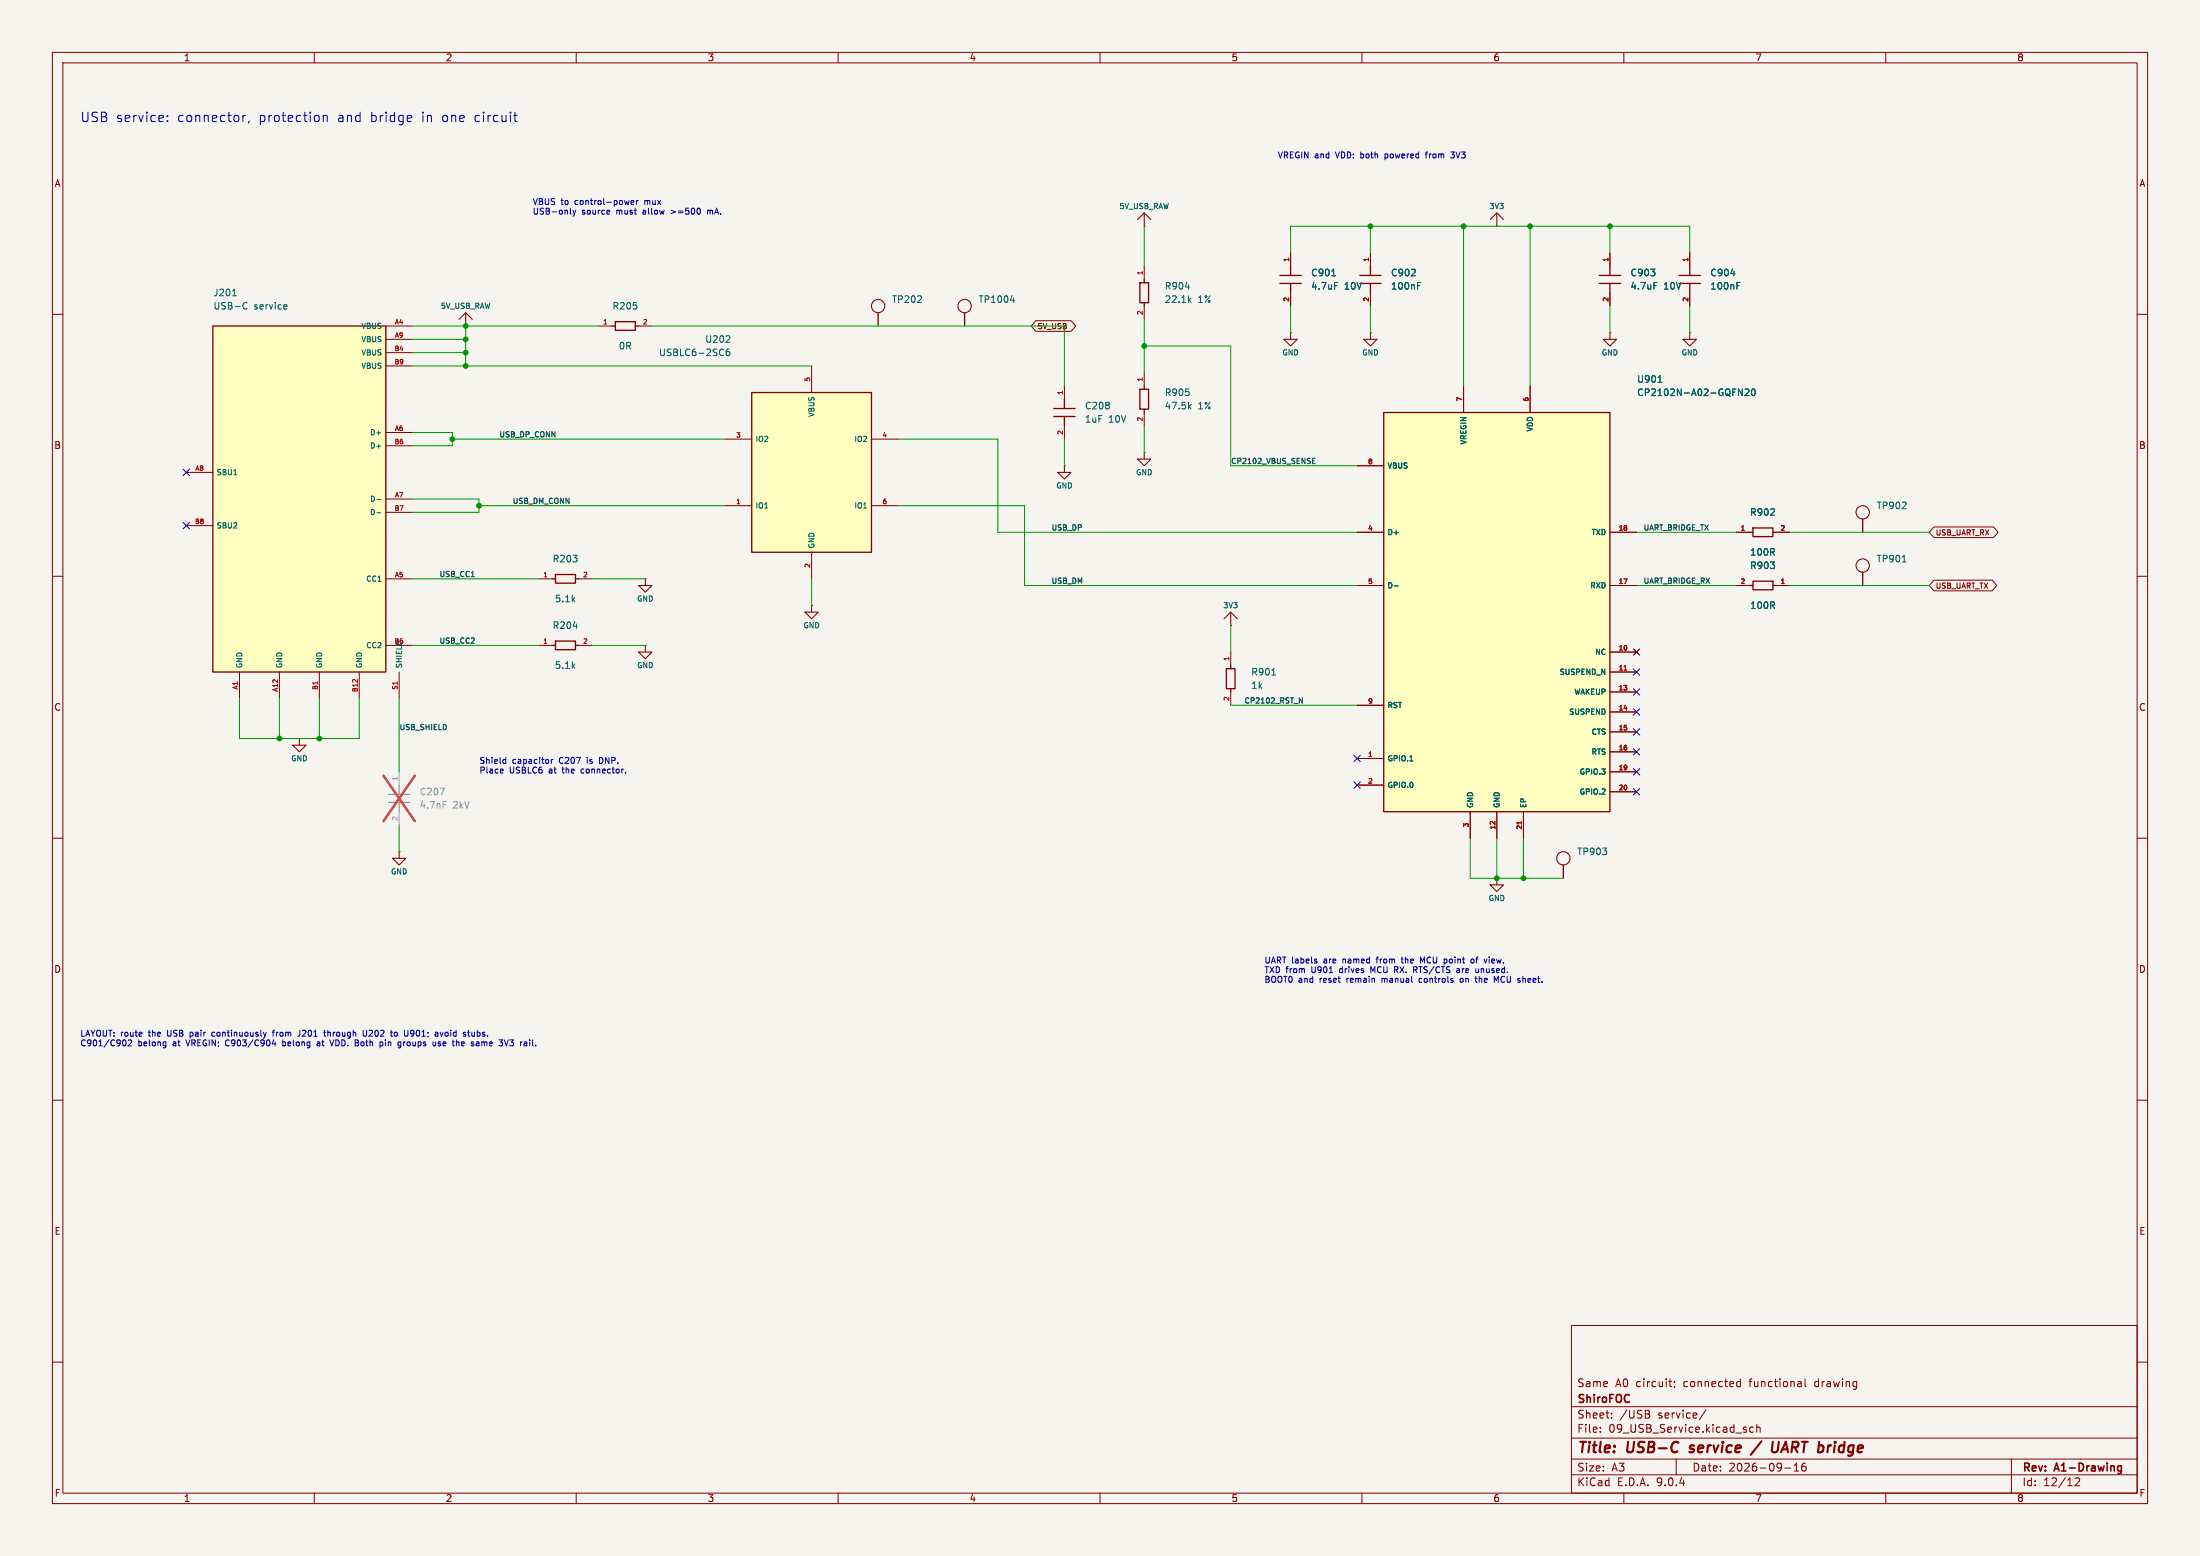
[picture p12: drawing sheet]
<svg xmlns="http://www.w3.org/2000/svg" width="420mm" height="297mm" viewBox="0 0 420 297" stroke-linecap="round" stroke-linejoin="round" font-family="sans-serif">
<path d="M0 0h420v297h-420z" fill="#f5f4ef" stroke="#f5f4ef" stroke-width=".19"/>
<g fill="none" stroke="#840000" stroke-width=".19">
<path d="M10 10h400v277h-400zM12 12h396v273h-396zM60 10v2M110 10v2M160 10v2M210 10v2M260 10v2M310 10v2M360 10v2M10 60h2M408 60h2M10 110h2"/>
<path d="M408 110h2M102.9 123.2h2.5M110.5 123.2h2.5M10 160h2M408 160h2M10 210h2M408 210h2M300 253h108v32h-108zM10 260h2M300 278.5h108M300 274.5h108M300 268.5h108"/>
<path d="M305.5 273.2v.2M305.5 272.5v.1M307.7 270.5v.2M307.7 269.8v.1M314.6 269.9a.4 .4 0 0 1 .4 .4 .4 .4 0 0 1-.3 .4M314.7 269.3l.2 .2-.2 .3M318.6 263.7h.6M318.9 264.6l.3 .1M319.7 263.8v.1M319.7 264.6l-.1 .3M320 278.5v3M325.7 269.1l-1.3 1.9"/>
<path d="M331.7 263.8h.5M331.7 264.6h.5M332.2 263.2v1.5M333.4 273v.3M334.7 272.5l-.4-.1-.3 .3 .2 .6h.5M335.4 272.5l.2-.1 .3 .1 .1 .9M335.4 271.9v1.5M342.5 279.7l.4-.4v1.5M343.7 263.7l.2 .2v.8M343.9 264.6l-.2 .1M343.9 264l-.2 .1M344.2 279.4a1.17 1.17 0 0 0-.1 1.3h.6l.1-.6-.3-.2h-.4l-.2 .2"/>
<path d="M344.6 263.2v1.3l.2 .2M384 278.5v6.5M408 260h2M60 285v2M110 285v2M160 285v2M210 285v2M260 285v2M300 281.5h108M310 285v2M340.7 280.2h1.2M342.5 280.8h.9"/>
<path d="M360 285v2M397 282.4l-.1 .3-.8 .9h.9"/>
</g>
<path d="M404.5 279.8l.5 .1M405 279.8v1.2l-.2 .2-.3 .1M405 280.7l-.5 .1" fill="none" stroke="#840000" stroke-width=".3"/>
<path d="M322.5 277.1l.2 .1M322.7 276v.4M336.3 275.1l-2.1 2.6M339.6 275.2l-.2 1.6a.66 .66 0 0 1-1 .3M340.9 275.2l-.9 2" fill="none" stroke="#840000" stroke-width=".4"/>
<path d="M105.4 123.2h.6M106 122.4h3.9v1.6h-3.9zM109.9 123.2h.6" fill="none" stroke="#840000" stroke-width=".25"/>
<path d="M109.4 119.5h.8" fill="none" stroke="#006464" stroke-width=".19"/>
<path d="M264.2 78.7h43.1v76.2h-43.1z" fill="#ffffc2"/>
<path d="M264.2 78.7h43.1v76.2h-43.1z" fill="none" stroke="#840000" stroke-width=".25"/>
<g fill="none" stroke="#840000" stroke-width=".19">
<path d="M88.9 62.2h.1M279.4 73.7v5M292.1 73.7v5M259.1 88.9h5.1M259.1 101.6h5.1M259.1 111.8h5.1M307.3 101.6h5.1M307.3 111.8h5.1M259.1 134.6h5.1M307.3 124.5h5.1M307.3 128.3h5.1M307.3 132.1h5.1"/>
<path d="M307.3 135.9h5.1M307.3 139.7h5.1M312 124.1l.8 .7M312.8 124.1l-.8 .7M259.1 144.8h5.1M259.1 149.9h5.1M280.7 154.9v5.1M285.7 154.9v5.1M290.8 154.9v5.1M307.3 143.5h5.1M307.3 147.3h5.1M307.3 151.1h5.1"/>
</g>
<path d="M316.5 73h.7M331.9 74.2l.7 1.3v-1.3M333.2 74.4l.4-.2 .3 .4-.8 .9h.8M334.5 74.4l.2-.2a.68 .68 0 0 1 .4 .7 .68 .68 0 0 1-.4 .6l-.3-.5zM266.2 111.8h.7M269.2 145.2h.5" fill="none" stroke="#006464" stroke-width=".19"/>
<path d="M310 127.9h.6M290.5 156.8v.5" fill="none" stroke="#a90000" stroke-width=".19"/>
<path d="M88.9 59.7v2.5M87.6 61l1.3-1.3 1.3 1.3" fill="none" stroke="#840000" stroke-width=".2"/>
<path d="M143.5 74.9h22.9v30.5h-22.9z" fill="#ffffc2"/>
<g fill="none" stroke="#840000" stroke-width=".25">
<path d="M184.1 59.7v2.5M217.6 54h1.7v3.8h-1.7zM218.4 53.3v.7M218.4 57.8v.6M244.3 52.6h4.1M244.3 54.1h4.1M246.4 50.8v1.8M246.4 54.1v1.8M259.6 52.6h4.1M259.6 54.1h4.1M261.6 50.8v1.8M261.6 54.1v1.8"/>
<path d="M305.3 52.6h4.1M305.3 54.1h4.1M307.3 50.8v1.8M307.3 54.1v1.8M320.5 52.6h4.1M320.5 54.1h4.1M322.6 50.8v1.8M322.6 54.1v1.8M116.8 62.2h.7M117.5 61.4h3.8v1.7h-3.8zM121.3 62.2h.6M143.5 74.9h22.9v30.5h-22.9z"/>
<path d="M201.2 78h4M201.2 79.5h4M203.2 76.2v1.8M203.2 79.5v1.8M217.6 74.3h1.7v3.8h-1.7zM218.4 73.7v.6M218.4 78.1v.6M355.6 99.1v2.5M334 101.6h.6M334 111.8h.6M334.6 100.8h3.9v1.6h-3.9zM334.6 110.9h3.9v1.7h-3.9z"/>
<path d="M338.5 101.6h.6M338.5 111.8h.6M355.6 109.2v2.6M234.1 127.6h1.7v3.8h-1.7zM234.9 127v.6M234.9 131.4v.7M298.4 165.1v2.5"/>
</g>
<g fill="none" stroke="#840000" stroke-width=".19">
<path d="M218.4 50.8v2.5M218.4 58.4v2.6M246.4 48.3v2.5M246.4 55.9v2.5M261.6 48.3v2.5M261.6 55.9v2.5M285.7 43.2h.1M307.3 48.3v2.5M307.3 55.9v2.5M322.6 48.3v2.5M322.6 55.9v2.5M114.3 62.2h2.5"/>
<path d="M121.9 62.2h2.6M154.9 69.9v5M203.2 73.7v2.5M218.4 71.1v2.6M218.4 78.7v2.6M246.4 63.5h.1M307.3 63.5h.1M322.6 63.5h.1M138.4 83.8h5.1M138.4 96.5h5.1M166.4 83.8h5M166.4 96.5h5"/>
<path d="M203.2 88.9h.1M203.2 81.3v2.5M218.4 86.4h.1M154.9 105.4v5.1M234.9 119.4h.1M331.5 101.6h2.5M331.5 111.8h2.5M339.1 101.6h2.5M339.1 111.8h2.5M234.9 124.5v2.5M234.9 132.1v2.5"/>
</g>
<g fill="none" stroke="#006464" stroke-width=".19">
<path d="M192.9 57.3h.8M193.5 56.9v.8M226.3 54.8h.8M227 57.2l.4 .5M227.4 56.9l-.5 .5M254.2 52.6h.8M254.8 53.9h.6M270.6 54.5h.4M270.6 53.9h.6M315.7 53.9h.6M330.4 52.2h.8M331.6 54.5h.4"/>
<path d="M331.6 53.9h.6M138.6 65.3h.7M139.2 66.6l-.3 .1a.86 .86 0 0 0 0 1.2l.4-.1v-.5l-.2-.2-.4 .1-.1 .1M139.3 64.2v.4M227 77.6l.4 .4M227.4 77.2l-.5 .5M363.1 107.3h.8M242.8 128.8h.7"/>
</g>
<g fill="none" stroke="#840000" stroke-width=".2">
<path d="M284.5 41.9l1.2-1.3 1.3 1.3M285.7 40.6v2.6M245.1 64.8h2.5l-1.2 1.2zM246.4 63.5v1.3M306.1 64.8h2.5l-1.3 1.2zM307.3 63.5v1.3M321.3 64.8h2.5l-1.2 1.2zM322.6 63.5v1.3M201.9 90.2h2.6l-1.3 1.2zM203.2 88.9v1.3M217.2 87.6h2.5l-1.3 1.3zM218.4 86.4v1.2"/>
<path d="M233.7 118.1l1.2-1.3 1.3 1.3M234.9 116.8v2.6"/>
<circle cx="184.1" cy="58.4" r="1.27"/>
<circle cx="355.6" cy="97.8" r="1.27"/>
<circle cx="355.6" cy="107.9" r="1.27"/>
<circle cx="298.5" cy="163.8" r="1.27"/>
</g>
<path d="M40.6 62.2h33.1v66.1h-33.1z" fill="#ffffc2"/>
<path d="M167.6 59.7v2.5M40.6 62.2h33.1v66.1h-33.1zM105.4 110.5h.6M106 109.7h3.9v1.6h-3.9zM109.9 110.5h.6" fill="none" stroke="#840000" stroke-width=".25"/>
<g fill="none" stroke="#840000" stroke-width=".19">
<path d="M218.4 43.2h.1M246.4 48.3v2.5M246.4 55.9v2.5M261.6 48.3v2.5M261.6 55.9v2.5M307.3 48.3v2.5M307.3 55.9v2.5M322.6 48.3v2.5M322.6 55.9v2.5M73.7 62.2h5M73.7 64.8h5M73.7 67.3h5"/>
<path d="M73.7 69.9h5M197.7 61.2h6.8l.9 1-.9 1h-6.8l-.9-1zM261.6 63.5h.1M279.4 73.7v5M292.1 73.7v5M35.6 90.2h5M73.7 82.6h5M73.7 85.1h5M73.7 95.3h5M73.7 97.8h5M259.1 88.9h5.1M35.6 100.3h5"/>
<path d="M73.7 110.5h5M102.9 110.5h2.5M110.5 110.5h2.5M123.2 110.5h.1M154.9 115.6h.1M259.1 101.6h5.1M259.1 111.8h5.1M307.3 101.6h5.1M307.3 111.8h5.1M331.5 101.6h2.5M331.5 111.8h2.5M339.1 101.6h2.5"/>
<path d="M339.1 111.8h2.5M369.2 100.6h11.4l.9 1-.9 1h-11.4l-.9-1zM369.2 110.7h11.1l.9 1.1-.9 1h-11.1l-.9-1zM45.7 128.3v5.1M53.3 128.3v5.1M61 128.3v5.1M68.6 128.3v5.1M73.7 123.2h5M76.2 128.3v5.1M123.2 123.2h.1M259.1 134.6h5.1M307.3 124.5h5.1"/>
<path d="M307.3 128.3h5.1M307.3 132.1h5.1M307.3 135.9h5.1M307.3 139.7h5.1M312 124.1l.8 .7M312.8 124.1l-.8 .7M57.1 141h.1M259.1 144.8h5.1M259.1 149.9h5.1M280.7 154.9v5.1M285.7 154.9v5.1M290.8 154.9v5.1"/>
<path d="M307.3 143.5h5.1M307.3 147.3h5.1M307.3 151.1h5.1M76.2 162.6h.1M285.7 167.6h.1"/>
</g>
<g fill="none" stroke="#006464" stroke-width=".19">
<path d="M44.4 56.5h.7M46.6 57.8l.6 .1M47.2 58.9h-.6M54.6 58.2l.2 .3-.6 .1M54.7 58.9l-.1 .1M254.2 52.6h.8M254.8 53.9h.6M270.6 53.9h.6M270.6 54.5h.4M315.7 53.9h.6M330.4 52.2h.8M331.6 53.9h.6"/>
<path d="M331.6 54.5h.4M316.5 73h.7M331.9 74.2l.7 1.3v-1.3M333.2 74.4l.4-.2 .3 .4-.8 .9h.8M334.5 74.4l.2-.2a.68 .68 0 0 1 .4 .7 .68 .68 0 0 1-.4 .6l-.3-.5zM44.6 90.6h.6M71.9 95.3h.8M71.9 97.9h.8M266.2 111.8h.7M269.2 145.2h.5"/>
</g>
<path d="M60.6 130.1v.5M310 127.9h.6M290.5 156.8v.5" fill="none" stroke="#a90000" stroke-width=".19"/>
<g fill="none" stroke="#840000" stroke-width=".2">
<path d="M217.2 41.9l1.2-1.3 1.3 1.3M218.4 40.6v2.6M260.3 64.8h2.6l-1.3 1.2zM261.6 63.5v1.3M121.9 111.8h2.6l-1.3 1.2zM123.2 110.5v1.3M153.7 116.8h2.5l-1.3 1.3zM154.9 115.6v1.2M121.9 124.5h2.6l-1.3 1.2zM123.2 123.2v1.3M55.9 142.2h2.5l-1.3 1.3zM57.1 141v1.2"/>
<path d="M74.9 163.8h2.6l-1.3 1.3zM76.2 162.6v1.2M284.5 168.9h2.5l-1.3 1.3zM285.7 167.6v1.3"/>
<circle cx="167.6" cy="58.4" r="1.27"/>
</g>
<path d="M74.2 151.6h4M74.2 153.2h4M76.2 149.9v1.7M76.2 153.2v1.7" fill="none" stroke="#9c9b98" stroke-width=".25"/>
<path d="M76.2 147.3v2.6M76.2 154.9v2.6" fill="none" stroke="#9c9b98" stroke-width=".19"/>
<path d="M84 150.4h.8l-.5 1.3M84.6 153h.6" fill="none" stroke="#939391" stroke-width=".19"/>
<path d="M73.2 148.1l6 8.6M79.2 148.1l-6 8.6" fill="none" stroke="#e12e31" stroke-width=".46"/>
<path d="M250.6 88h.3M250.6 88.5h.5M250.6 87.5h.5M248 133.2l.6 1v-1" fill="none" stroke="#0f0f0f" stroke-width=".19"/>
<g fill="none" stroke="#009600" stroke-width=".19">
<path d="M218.4 43.2v7.6M246.4 48.3v-5.1h76.2v5.1M246.4 58.4v5.1M261.6 43.2v5.1M261.6 58.4v5.1M279.4 43.2v30.5M292.1 43.2v30.5M307.3 43.2v5.1M307.3 58.4v5.1M322.6 58.4v5.1M78.7 62.2h35.6M78.7 67.3h10.2"/>
<path d="M78.7 64.8h10.2M78.7 69.9h76.2M88.9 62.2v7.7M124.5 62.2h78.7v11.5M218.4 61v10.1M218.4 66h16.5v22.9h24.2M78.7 82.6h7.7v2.5h-7.7M78.7 95.3h12.7v2.5h-12.7M86.4 83.8h52M91.4 96.5h47M171.4 83.8h19.1v17.8h68.6M171.4 96.5h24.2v15.3h63.5"/>
<path d="M203.2 83.8v5.1M218.4 81.3v5.1M78.7 110.5h24.2M113 110.5h10.2M154.9 110.5v5.1M234.9 119.4v5.1M312.4 111.8h19.1M312.4 101.6h19.1M341.6 111.8h26.7M341.6 101.6h26.7M45.7 133.4v7.6h22.9v-7.6M53.3 133.4v7.6"/>
<path d="M61 133.4v7.6M76.2 133.4v13.9M78.7 123.2h24.2M113 123.2h10.2M234.9 134.6h24.2M76.2 157.5v5.1M280.7 160v7.6h17.7M285.7 160v7.6M290.8 160v7.6"/>
</g>
<g fill="none" stroke="#000084" stroke-width=".19">
<path d="M35 99.7l1.2 1.2M35 89.6l1.2 1.2M36.2 99.7l-1.2 1.2M36.2 89.6l-1.2 1.2M311.8 139.1l1.2 1.2M311.8 135.3l1.2 1.2M311.8 131.5l1.2 1.2M311.8 127.7l1.2 1.2M311.8 123.9l1.2 1.2M313 139.1l-1.2 1.2M313 135.3l-1.2 1.2M313 131.5l-1.2 1.2"/>
<path d="M313 127.7l-1.2 1.2M313 123.9l-1.2 1.2M258.5 149.3l1.2 1.2M258.5 144.2l1.2 1.2M259.7 149.3l-1.2 1.2M259.7 144.2l-1.2 1.2M311.8 150.5l1.2 1.2M311.8 146.7l1.2 1.2M311.8 142.9l1.2 1.2M313 150.5l-1.2 1.2M313 146.7l-1.2 1.2M313 142.9l-1.2 1.2"/>
</g>
<g fill="none" stroke="#0000c2" stroke-width=".19">
<path d="M32 23v.2M32 22.1v.2M46.4 22v1.2M46.9 22l-.4 .1-.1 .3M47.6 23.1l-.2 .4M61.7 22.2l.3-.2 .4 .1 .1 1.1M61.7 22v1.2M98.1 22h.6M98.3 23l.1 .1 .3 .1M108.9 39.7v1l.1 .2M120.1 38.3l-.2 .7M120.5 38.7l.5-.2v-.2h-.4l-.1 .1v.6h.5"/>
<path d="M121.5 38.3v.7M121.8 38.3l-.3 .2M133.6 40v.7M264.4 29.4v1.1M264.4 30.1h.1M264.5 29.4h-.1M272.1 29.4h.4M272.5 29l-.3 .2v.9M276.9 29h.7l-.3 .4 .3 .2M276.9 30l.2 .1 .5-.1M109.4 40.1l.2 .8M109.6 40.9l-.2 .4"/>
<path d="M109.9 40.1l-.3 .8M116.4 40.3v.1l-.5 .1M128.1 40.1l.9 .3-.9 .4M135.1 40.1v.8M135.4 40.1l-.3 .1M95.9 146.8l.2 .3-.6 .1M96 147.5l-.1 .1M96.2 145h.3M96.5 144.6v1.1M96.5 145.7h-.3M105.3 145v.7M105.6 145l-.3 .2"/>
<path d="M111 146.9l-.1 .1 .1 .5M114.7 144.6h-.2v1.1h.2M119.4 147.5v.1M24 198.7v.7l-.3 .2M25.1 198.7v.3l-.7 .6h.7M31.6 198.9h.1M31.7 198.9l-.1 1.1M31.7 199.6h-.1M36.3 197v1.2M36.3 197.7l.1 .1M36.4 197l-.1 .1M40.9 197l-.4 .1-.1 .1 .1 .5 .4 .1"/>
<path d="M43 199l.3 .6M50.8 197l-.2 .8M52 197h.4M52.2 198.4l-.2 .8h.7M52.4 196.6l-.3 .2v1M52.5 198.9v.7M54 199.6h.3M54 198.5v1.1M54.3 198.9h-.3M57.2 196.6v1l-.4 .2M60.6 198.9h.4l.1 .7M61.1 199.1l-.6 .3 .2 .2h.4"/>
<path d="M61.8 197h.4M61.9 196.6v1l.3 .2M62.6 196.6v1.2M62.9 197l-.3 .1M63.7 198.5l-.4 1.1M69.3 196.6v1l.3 .2 .3-.1 .1-.1v-1M70.6 196.6l-.1 .2M71.1 197.1l-.7 .7h.7M73 198.9l.1 .2-.1 .5M73.6 198.9v.7M75.3 197.2l.2-.2 .4 .2-.1 .5-.3 .1-.2-.2M77.1 198.9v.7"/>
<path d="M77.4 198.9l-.3 .2M78.4 197.1l.2 .3 .4-.2M79 197.5l-.2 .2-.3 .1M79 196.8l-.4-.2-.2 .3M83.7 198.9v.3l.4 .1v.2l-.1 .1h-.4M84 198.9h.1M84 197l.3 .8 .3-.8M85 197.1v.6M86.5 198.5v1M87.1 198.5v1.1M88.5 198.9l-.4 .1 .1 .6h.3M88.7 199.1l-.6 .1"/>
<path d="M90.1 197v.7h.5M90.6 197v.8M92 198.9v.7M92.1 198.9l-.1 .1M95.2 198.5h.7l-.3 .4M96.3 198.5l.4 1.1 .3-1.1M97.3 199.5l.5 .1M97.3 198.5h.7l-.4 .4h.2M101.7 198.5v1l.1 .1M251.1 183.4l.3 .1v.2l-.4 .1M251.1 183.1h.3M262.1 185.3l-.4-.8v1.2"/>
<path d="M262.7 183.1h.4M262.9 182.7l-.1 1.1M263.8 186.7v.8M264 186.7l-.2 .1M266.2 185.1h.5M266.5 185.1l.4 .6M267.5 183.1h.4M267.6 182.7v1l.3 .1M270.1 185.1l.4 .6M270.5 185l-.6 .1M271.3 186.7l-.3 .1-.1 .2 .1 .4 .3 .1M271.9 182.7l-.3 .8-.4-.8v1.1"/>
<path d="M276.2 183.2v.5M278.1 185.6h.5M278.6 185.1v.6M278.6 185.2l-.5 .1M279.3 187l-.2-.3-.4 .3 .1 .4 .3 .1 .2-.2M280.9 183.2l.3-.1 .2 .2-.1 .5-.4-.1M281.7 183.1h.5M281.7 186.4v.9M282.2 184.9v.8M282.2 185.6l-.1 .1M282.4 186.4v1.1M282.4 186.8h.1"/>
<path d="M284.3 182.7v.1M284.3 183.1v.7M285.7 187.2l.3-.8v1.1M291 186.7l-.2 .1"/>
</g>
<g fill="#009600" stroke="#009600" stroke-width=".19">
<circle cx="61" cy="141" r=".46"/>
<circle cx="53.3" cy="141" r=".46"/>
<circle cx="88.9" cy="67.3" r=".46"/>
<circle cx="88.9" cy="62.2" r=".46"/>
<circle cx="88.9" cy="64.8" r=".46"/>
<circle cx="91.4" cy="96.5" r=".46"/>
<circle cx="88.9" cy="69.9" r=".46"/>
<circle cx="86.4" cy="83.8" r=".46"/>
<circle cx="218.4" cy="66" r=".46"/>
<circle cx="261.6" cy="43.2" r=".46"/>
<circle cx="279.4" cy="43.2" r=".46"/>
<circle cx="292.1" cy="43.2" r=".46"/>
<circle cx="307.3" cy="43.2" r=".46"/>
<circle cx="285.7" cy="167.6" r=".46"/>
<circle cx="290.8" cy="167.6" r=".46"/>
</g>
<g font-size="2.8" fill="#840000">
<text x="301" y="277.9">Title:</text>
<text x="310.6" y="277.9">USB-C</text>
<text x="323.4" y="277.9">service</text>
<text x="336.2" y="277.9">/</text>
<text x="340.7" y="277.9">UART bridge</text>
</g>
<g font-size="2.5" fill="#0000c2">
<text x="15.2" y="23.6">USB service:</text>
<text x="33.9" y="23.6">connector,</text>
<text x="49.5" y="23.6">protection</text>
<text x="64.6" y="23.6">and</text>
<text x="70.9" y="23.6">bridge</text>
<text x="80.8" y="23.6">in</text>
<text x="84.7" y="23.6">one</text>
<text x="91" y="23.6">circuit</text>
</g>
<g font-size="2.1" fill="#840000">
<text x="301" y="268.2">ShiroFOC</text>
<text x="301" y="265">Same</text>
<text x="308.4" y="265">A0 circuit;</text>
<text x="321.5" y="265">connected</text>
<text x="334.3" y="265">functional</text>
<text x="346.8" y="265">drawing</text>
<text x="301" y="273.7">File:</text>
<text x="301" y="271">Sheet:</text>
<text x="307.1" y="273.7">09_USB_Service.kicad_sch</text>
<text x="309.2" y="271">/USB</text>
<text x="316.6" y="271">service/</text>
<text x="301" y="281.1">Size:</text>
<text x="307.6" y="281.1">A3</text>
<text x="323" y="281.1">Date:</text>
<text x="330" y="281.1">2026-09-16</text>
<text x="386" y="281.3">Rev:</text>
<text x="392.4" y="281.3">A1-Drawing</text>
<text x="301" y="283.9">KiCad</text>
<text x="308.7" y="283.9">E.D.A.</text>
<text x="316.3" y="283.9">9.0.4</text>
<text x="386" y="283.9">Id:</text>
<text x="390.1" y="283.9">12/12</text>
</g>
<g font-size="1.8" fill="#840000">
<text x="35" y="11.9">1</text>
<text x="85" y="11.9">2</text>
<text x="135" y="11.9">3</text>
<text x="185" y="11.9">4</text>
<text x="235" y="11.9">5</text>
<text x="285" y="11.9">6</text>
<text x="335" y="11.9">7</text>
<text x="385" y="11.9">8</text>
<text x="10.3" y="35.9">A</text>
<text x="408.3" y="35.9">A</text>
<text x="10.3" y="85.9">B</text>
<text x="408.2" y="85.9">B</text>
<text x="10.3" y="135.9">C</text>
<text x="408.2" y="135.9">C</text>
<text x="10.3" y="185.9">D</text>
<text x="408.2" y="185.9">D</text>
<text x="10.3" y="235.9">E</text>
<text x="408.3" y="235.9">E</text>
<text x="10.3" y="285.9">F</text>
<text x="35" y="286.9">1</text>
<text x="85" y="286.9">2</text>
<text x="135" y="286.9">3</text>
<text x="185" y="286.9">4</text>
<text x="235" y="286.9">5</text>
<text x="285" y="286.9">6</text>
<text x="335" y="286.9">7</text>
<text x="385" y="286.9">8</text>
<text x="408.3" y="285.9">F</text>
</g>
<g font-size="1.8" fill="#006464">
<text x="250.2" y="52.9">C901</text>
<text x="265.4" y="52.9">C902</text>
<text x="311.2" y="52.9">C903</text>
<text x="326.4" y="52.9">C904</text>
<text x="40.6" y="56.7">J201</text>
<text x="40.6" y="59.3">USB-C</text>
<text x="48.5" y="59.3">service</text>
<text x="116.8" y="59.3">R205</text>
<text x="170.2" y="58">TP202</text>
<text x="186.7" y="58">TP1004</text>
<text x="222.3" y="55.5">R904</text>
<text x="222.3" y="58">22.1k</text>
<text x="228.7" y="58">1%</text>
<text x="250.2" y="55.5">4.7uF</text>
<text x="256.6" y="55.5">10V</text>
<text x="265.4" y="55.5">100nF</text>
<text x="311.2" y="55.5">4.7uF</text>
<text x="317.6" y="55.5">10V</text>
<text x="326.4" y="55.5">100nF</text>
<text x="134.5" y="65.6">U202</text>
<text x="118" y="66.9">0R</text>
<text x="125.7" y="68.2">USBLC6-2SC6</text>
<text x="222.3" y="75.8">R905</text>
<text x="312.4" y="75.8">CP2102N-A02-GQFN20</text>
<text x="312.4" y="73.3">U901</text>
<text x="207" y="78.3">C208</text>
<text x="207" y="80.9">1uF</text>
<text x="211.6" y="80.9">10V</text>
<text x="222.3" y="78.3">47.5k</text>
<text x="228.7" y="78.3">1%</text>
<text x="334" y="98.7">R902</text>
<text x="358.1" y="97.4">TP902</text>
<text x="105.4" y="107.5">R203</text>
<text x="334" y="106.3">100R</text>
<text x="358.1" y="107.5">TP901</text>
<text x="334" y="108.8">R903</text>
<text x="105.8" y="115.2">5.1k</text>
<text x="334" y="116.4">100R</text>
<text x="105.4" y="120.2">R204</text>
<text x="105.8" y="127.9">5.1k</text>
<text x="238.8" y="129.1">R901</text>
<text x="238.8" y="131.7">1k</text>
<text x="301" y="163.4">TP903</text>
</g>
<g font-size="1.8" fill="#939391">
<text x="80" y="152">C207</text>
<text x="80" y="154.5">4.7nF</text>
<text x="86.5" y="154.5">2kV</text>
</g>
<g font-size="1.6" fill="#0000c2">
<text x="243.8" y="30.6">VREGIN and</text>
<text x="255.2" y="30.6">VDD: both</text>
<text x="264.9" y="30.6">powered</text>
<text x="273" y="30.6">from</text>
<text x="278" y="30.6">3V3</text>
<text x="101.6" y="39.5">VBUS</text>
<text x="101.6" y="41.3">USB-only</text>
<text x="107.1" y="39.5">to</text>
<text x="109.9" y="39.5">control-power</text>
<text x="111.1" y="41.3">source</text>
<text x="117.8" y="41.3">must</text>
<text x="123.1" y="41.3">allow</text>
<text x="123.4" y="39.5">mux</text>
<text x="128.6" y="41.3">&gt;=500</text>
<text x="135.8" y="41.3">mA.</text>
<text x="91.4" y="146.1">Shield</text>
<text x="91.4" y="148">Place</text>
<text x="97.3" y="148">USBLC6</text>
<text x="97.8" y="146.1">capacitor</text>
<text x="105" y="148">at</text>
<text x="106.9" y="146.1">C207</text>
<text x="107.7" y="148">the</text>
<text x="111.5" y="148">connector.</text>
<text x="112.4" y="146.1">is</text>
<text x="115" y="146.1">DNP.</text>
<text x="241.3" y="184.2">UART labels</text>
<text x="252.9" y="184.2">are</text>
<text x="256.7" y="184.2">named</text>
<text x="263.4" y="184.2">from</text>
<text x="268.4" y="184.2">the</text>
<text x="272.2" y="184.2">MCU</text>
<text x="276.9" y="184.2">point</text>
<text x="282.3" y="184.2">of</text>
<text x="285.1" y="184.2">view.</text>
<text x="241.3" y="186.1">TXD from</text>
<text x="241.3" y="187.9">BOOT0</text>
<text x="247.9" y="187.9">and</text>
<text x="250.5" y="186.1">U901</text>
<text x="252.1" y="187.9">reset</text>
<text x="256.1" y="186.1">drives</text>
<text x="257.4" y="187.9">remain</text>
<text x="262.2" y="186.1">MCU</text>
<text x="264.4" y="187.9">manual</text>
<text x="267" y="186.1">RX.</text>
<text x="270.9" y="186.1">RTS/CTS</text>
<text x="271.7" y="187.9">controls</text>
<text x="279.4" y="186.1">are</text>
<text x="279.8" y="187.9">on</text>
<text x="283" y="187.9">the</text>
<text x="283.2" y="186.1">unused.</text>
<text x="286.7" y="187.9">MCU</text>
<text x="291.5" y="187.9">sheet.</text>
<text x="15.2" y="198.2">LAYOUT: route</text>
<text x="15.2" y="200">C901/C902</text>
<text x="26.4" y="200">belong</text>
<text x="28.5" y="198.2">the</text>
<text x="32.3" y="198.2">USB</text>
<text x="33.2" y="200">at</text>
<text x="36" y="200">VREGIN;</text>
<text x="36.8" y="198.2">pair</text>
<text x="41.3" y="198.2">continuously</text>
<text x="43.6" y="200">C903/C904</text>
<text x="53.1" y="198.2">from</text>
<text x="54.8" y="200">belong</text>
<text x="58.2" y="198.2">J201</text>
<text x="61.6" y="200">at</text>
<text x="63.4" y="198.2">through</text>
<text x="64.4" y="200">VDD. Both</text>
<text x="71" y="198.2">U202</text>
<text x="74.2" y="200">pin</text>
<text x="76.6" y="198.2">to</text>
<text x="77.9" y="200">groups</text>
<text x="79.4" y="198.2">U901;</text>
<text x="84.8" y="200">use</text>
<text x="85.5" y="198.2">avoid</text>
<text x="88.8" y="200">the</text>
<text x="91.1" y="198.2">stubs.</text>
<text x="92.6" y="200">same</text>
<text x="98.2" y="200">3V3</text>
<text x="102.4" y="200">rail.</text>
</g>
<g font-size="1.4" fill="#006464">
<text x="213.6" y="40.1">5V_USB_RAW</text>
<text x="284.2" y="40.1">3V3</text>
<text x="84" y="59.2">5V_USB_RAW</text>
<text x="68.9" y="63">VBUS</text>
<text x="68.9" y="65.5">VBUS</text>
<text x="68.9" y="68">VBUS</text>
<text x="68.9" y="70.6">VBUS</text>
<text x="244.7" y="68">GND</text>
<text x="259.9" y="68">GND</text>
<text x="305.7" y="68">GND</text>
<text x="320.9" y="68">GND</text>
<text x="70.5" y="83.3">D+</text>
<text x="155.7" y="79.7" transform="rotate(-90 155.7 79.7)">VBUS</text>
<text x="292.8" y="82.5" transform="rotate(-90 292.8 82.5)">VDD</text>
<text x="70.5" y="85.8">D+</text>
<text x="144.1" y="84.6">IO2</text>
<text x="163" y="84.6">IO2</text>
<text x="264.8" y="89.6">VBUS</text>
<text x="280.1" y="85" transform="rotate(-90 280.1 85)">VREGIN</text>
<text x="41.3" y="90.9">SBU1</text>
<text x="70.5" y="96">D-</text>
<text x="201.5" y="93.4">GND</text>
<text x="216.8" y="90.9">GND</text>
<text x="41.3" y="101.1">SBU2</text>
<text x="70.5" y="98.5">D-</text>
<text x="144.1" y="97.3">IO1</text>
<text x="163" y="97.3">IO1</text>
<text x="155.7" y="104.8" transform="rotate(-90 155.7 104.8)">GND</text>
<text x="264.8" y="102.3">D+</text>
<text x="303.7" y="102.3">TXD</text>
<text x="69.8" y="111.2">CC1</text>
<text x="264.8" y="112.5">D-</text>
<text x="303.5" y="112.5">RXD</text>
<text x="121.5" y="115">GND</text>
<text x="233.4" y="116.3">3V3</text>
<text x="69.8" y="123.9">CC2</text>
<text x="153.3" y="120.1">GND</text>
<text x="304.4" y="125.2">NC</text>
<text x="46.5" y="127.6" transform="rotate(-90 46.5 127.6)">GND</text>
<text x="54.1" y="127.6" transform="rotate(-90 54.1 127.6)">GND</text>
<text x="61.7" y="127.6" transform="rotate(-90 61.7 127.6)">GND</text>
<text x="69.3" y="127.6" transform="rotate(-90 69.3 127.6)">GND</text>
<text x="76.9" y="127.6" transform="rotate(-90 76.9 127.6)">SHIELD</text>
<text x="121.5" y="127.7">GND</text>
<text x="297.6" y="129">SUSPEND_N</text>
<text x="264.8" y="135.4">RST</text>
<text x="299.4" y="136.6">SUSPEND</text>
<text x="300.4" y="132.8">WAKEUP</text>
<text x="303.7" y="140.4">CTS</text>
<text x="55.5" y="145.5">GND</text>
<text x="264.8" y="145.5">GPIO.1</text>
<text x="301.4" y="148.1">GPIO.3</text>
<text x="303.7" y="144.2">RTS</text>
<text x="264.8" y="150.6">GPIO.0</text>
<text x="281.4" y="154.3" transform="rotate(-90 281.4 154.3)">GND</text>
<text x="286.5" y="154.3" transform="rotate(-90 286.5 154.3)">GND</text>
<text x="291.6" y="154.3" transform="rotate(-90 291.6 154.3)">EP</text>
<text x="301.4" y="151.9">GPIO.2</text>
<text x="74.5" y="167.1">GND</text>
<text x="284.1" y="172.2">GND</text>
</g>
<g font-size="1.4" fill="#840000">
<text x="198" y="63">5V_USB</text>
<text x="369.4" y="102.4">USB_UART_RX</text>
<text x="369.4" y="112.6">USB_UART_TX</text>
</g>
<g font-size="1.4" fill="#0f0f0f">
<text x="95.2" y="83.5">USB_DP_CONN</text>
<text x="234.9" y="88.6">CP2102_VBUS_SENSE</text>
<text x="97.8" y="96.2">USB_DM_CONN</text>
<text x="200.7" y="101.3">USB_DP</text>
<text x="313.7" y="101.3">UART_BRIDGE_TX</text>
<text x="83.8" y="110.2">USB_CC1</text>
<text x="200.7" y="111.5">USB_DM</text>
<text x="313.7" y="111.5">UART_BRIDGE_RX</text>
<text x="83.8" y="122.9">USB_CC2</text>
<text x="237.5" y="134.3">CP2102_RST_N</text>
<text x="76.2" y="139.4">USB_SHIELD</text>
</g>
<g font-size="1.2" fill="#a90000">
<text x="218.2" y="52.6" transform="rotate(-90 218.2 52.6)">1</text>
<text x="246.1" y="50.1" transform="rotate(-90 246.1 50.1)">1</text>
<text x="261.4" y="50.1" transform="rotate(-90 261.4 50.1)">1</text>
<text x="307.1" y="50.1" transform="rotate(-90 307.1 50.1)">1</text>
<text x="322.3" y="50.1" transform="rotate(-90 322.3 50.1)">1</text>
<text x="246.1" y="57.7" transform="rotate(-90 246.1 57.7)">2</text>
<text x="261.4" y="57.7" transform="rotate(-90 261.4 57.7)">2</text>
<text x="307.1" y="57.7" transform="rotate(-90 307.1 57.7)">2</text>
<text x="322.3" y="57.7" transform="rotate(-90 322.3 57.7)">2</text>
<text x="75.3" y="62">A4</text>
<text x="75.3" y="64.5">A9</text>
<text x="115" y="62">1</text>
<text x="122.6" y="62">2</text>
<text x="218.2" y="60.3" transform="rotate(-90 218.2 60.3)">2</text>
<text x="75.2" y="67.1">B4</text>
<text x="75.2" y="69.6">B9</text>
<text x="154.7" y="73" transform="rotate(-90 154.7 73)">5</text>
<text x="202.9" y="75.5" transform="rotate(-90 202.9 75.5)">1</text>
<text x="218.2" y="73" transform="rotate(-90 218.2 73)">1</text>
<text x="279.1" y="76.8" transform="rotate(-90 279.1 76.8)">7</text>
<text x="291.8" y="76.8" transform="rotate(-90 291.8 76.8)">6</text>
<text x="75.3" y="82.3">A6</text>
<text x="140.4" y="83.6">3</text>
<text x="168.3" y="83.6">4</text>
<text x="202.9" y="83.1" transform="rotate(-90 202.9 83.1)">2</text>
<text x="218.2" y="80.6" transform="rotate(-90 218.2 80.6)">2</text>
<text x="37.2" y="89.9">A8</text>
<text x="75.2" y="84.8">B6</text>
<text x="261.1" y="88.6">8</text>
<text x="75.3" y="95">A7</text>
<text x="37.1" y="100.1">B8</text>
<text x="75.2" y="97.5">B7</text>
<text x="140.4" y="96.3">1</text>
<text x="168.3" y="96.3">6</text>
<text x="261.1" y="101.3">4</text>
<text x="308.9" y="101.3">18</text>
<text x="332.2" y="101.3">1</text>
<text x="339.8" y="101.3">2</text>
<text x="75.3" y="110.2">A5</text>
<text x="103.6" y="110.2">1</text>
<text x="111.2" y="110.2">2</text>
<text x="154.7" y="108.5" transform="rotate(-90 154.7 108.5)">2</text>
<text x="261.1" y="111.5">5</text>
<text x="308.9" y="111.5">17</text>
<text x="332.2" y="111.5">2</text>
<text x="339.8" y="111.5">1</text>
<text x="75.2" y="122.9">B5</text>
<text x="103.6" y="122.9">1</text>
<text x="111.2" y="122.9">2</text>
<text x="308.9" y="124.2">10</text>
<text x="45.5" y="131.8" transform="rotate(-90 45.5 131.8)">A1</text>
<text x="60.7" y="131.8" transform="rotate(-90 60.7 131.8)">B1</text>
<text x="75.9" y="131.8" transform="rotate(-90 75.9 131.8)">S1</text>
<text x="234.7" y="126.3" transform="rotate(-90 234.7 126.3)">1</text>
<text x="308.9" y="128">11</text>
<text x="308.9" y="131.8">13</text>
<text x="53.1" y="132.2" transform="rotate(-90 53.1 132.2)">A12</text>
<text x="68.3" y="132.2" transform="rotate(-90 68.3 132.2)">B12</text>
<text x="234.7" y="133.9" transform="rotate(-90 234.7 133.9)">2</text>
<text x="261.1" y="134.4">9</text>
<text x="308.9" y="135.6">14</text>
<text x="308.9" y="139.4">15</text>
<text x="308.9" y="143.3">16</text>
<text x="261.1" y="144.5">1</text>
<text x="261.1" y="149.6">2</text>
<text x="308.9" y="147.1">19</text>
<text x="308.9" y="150.9">20</text>
<text x="280.4" y="158" transform="rotate(-90 280.4 158)">3</text>
<text x="285.5" y="158.5" transform="rotate(-90 285.5 158.5)">12</text>
<text x="290.6" y="158.5" transform="rotate(-90 290.6 158.5)">21</text>
</g>
<g font-size="1.2" fill="#a5a4a2">
<text x="75.9" y="149.2" transform="rotate(-90 75.9 149.2)">1</text>
<text x="75.9" y="156.8" transform="rotate(-90 75.9 156.8)">2</text>
</g>
</svg>
